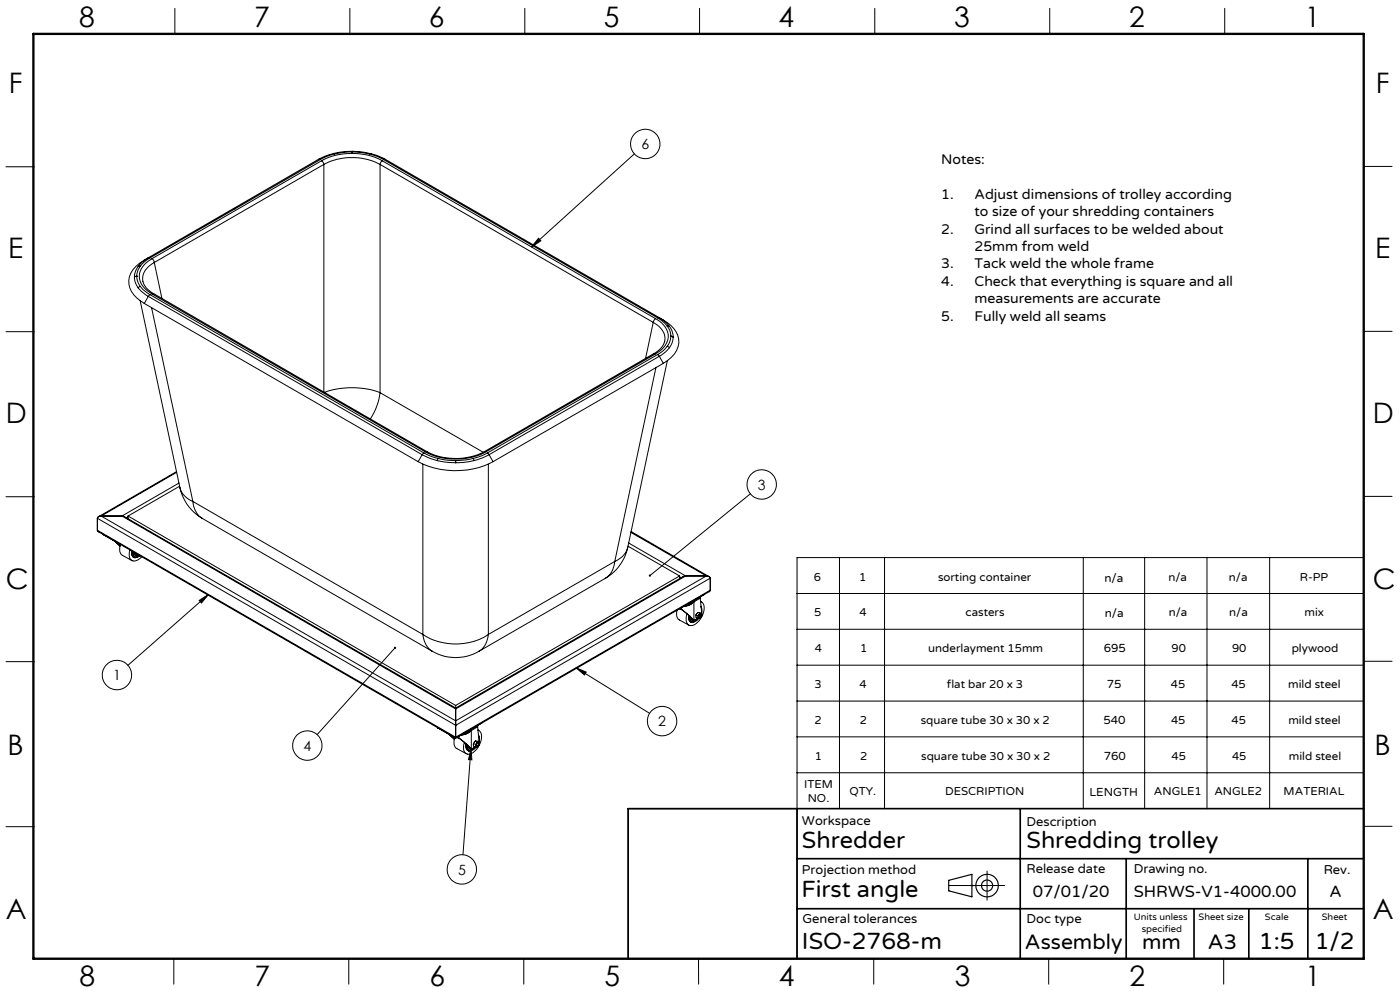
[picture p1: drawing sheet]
<svg xmlns="http://www.w3.org/2000/svg" width="420mm" height="297mm" viewBox="0 0 420 297" stroke-linecap="round" stroke-linejoin="round" font-family="sans-serif">
<g fill="none" stroke="#000" stroke-width=".35">
<path d="M284.6 263.8l7-1.8v6.8l-7-1.8z"/>
<circle cx="296.1" cy="265.4" r="1.66"/>
<circle cx="296.1" cy="265.4" r="3.4"/>
</g>
<path d="M291.1 265.4h1M291.2 265l.7 .7M291.6 264.9v1M291.9 265l-.7 .7" fill="none" stroke="#c0c0c0" stroke-width=".3"/>
<g fill="none" stroke="#000" stroke-width=".3">
<path d="M52.5 2.5v7.7M105 2.5v7.7M157.4 2.5v7.7M209.9 2.5v7.7M262.4 2.5v7.7M314.9 2.5v7.7M367.4 2.5v7.7M1.8 50h8.5M95.5 47.8h.6M95.5 47.8l-25.5 14.7M95.7 47.7l-.2 .1M96.1 47.8l-25.6 14.8"/>
<path d="M96.4 48.2a20.1 20.1 0 0 1 18.3 0M96.4 48.2l.5 .4 .3 .7M96.4 48.2l-50.8 29.3M97.2 49.3a18.4 18.4 0 0 1 16.8 0M97.2 49.3l-50.9 29.4M97.2 49.3v68.2M100.1 46l-2.2 .7-2.2 1M100.1 46l.2 .1M100.3 46.1l-2.5 .9-1.7 .8M105.6 45.4l-3.4 .2-2.1 .4M105.6 45.5l-2 .1-3.3 .5M105.6 45.4v.1"/>
<path d="M105.6 45.5h.1M105.6 45.4l3.2 .2 2.3 .4M105.6 45.5l2.3 .1 2.9 .5M105.6 45.4h.1M110.8 46.1l2.1 .7 2.2 1M111.1 46l3.7 1.4M111.1 46h.1M111.1 46l-.3 .1M114 49.3v68.4M114 49.3l82 47.3M114.7 48.2l-.5 .4-.2 .7M114.7 48.2l82 47.3"/>
<path d="M114.9 47.4l.7 .4M115.1 47.8l82.2 47.4M115.6 47.8h-.5M115.6 47.8l82.2 47.4M190.3 46.1l-30.8 27.9M409.1 49.9h8.5M41.5 79.9l-1 1.8-.2 1.3M42.1 79.8l-.6 1-.5 2M42.1 79.8l-.6 .1M44.5 77.3a10.4 10.4 0 0 0-5.7 5.7 6.6 6.6 0 0 0 3.3 7.2l1.2 .7M44.5 77.3l-2 1.3-1 1.3M44.5 77.3h.5"/>
<path d="M45 77.3l-1.8 1.3-1.1 1.2M45.6 77.5a5.9 5.9 0 0 0-3.6 6.7 7.5 7.5 0 0 0 3.6 3.9M45.6 77.5l.5 .5 .2 .7M46.3 78.7a5.3 5.3 0 0 0-3.3 5.9 5.9 5.9 0 0 0 3.1 3.4M46.3 78.7l2.3 10.8M70 62.5l.5 .1M70 62.5l-25.5 14.8M70.5 62.6l-25.5 14.7M161.6 71.4l.6 .8-2.7 1.8zM1.8 99.4h8.5M40.3 83l.2 1.3 1 2M40.3 83h.1"/>
<path d="M41 82.8l.4 1.8 .7 1.2M41 82.8h.1M41 82.8l-.7 .2M41.5 86.3l.8 .9 2.2 1.6M42.1 90.1l11.9 56.1M42.1 85.8l.8 .9 2.1 1.6M42.1 85.8l-.6 .5M43.3 90.9l82.1 47.5M44.5 88.8l-1.2 2.1M44.5 88.8l82.1 47.5M45 88.3l-.5 .5M45 88.3l82.2 47.4"/>
<path d="M45.5 92.2l12.4 58.1M45.6 88.1l82 47.3M46.1 88l-.5 .1M46.1 88l82 47.4M196 96.6a5.4 5.4 0 0 1 3.4 5.8 6.2 6.2 0 0 1-3.2 3.6M196 96.6l-2.3 10.8M196.7 95.5a5.9 5.9 0 0 1 3.5 6.7 7.5 7.5 0 0 1-3.5 3.8M196.7 95.5l-.7 1.1M197.3 95.2l1.5 1.1 1.4 1.5M197.8 95.2a9.8 9.8 0 0 1 5.8 6.3 6.9 6.9 0 0 1-3.3 6.6l-1.3 .8M197.8 95.2l1.5 1.1 1.5 1.5M197.8 95.2h-.5"/>
<path d="M200.2 97.8l.7 1.2 .4 1.7M200.2 97.8h.6M200.8 97.8l.8 1.3 .4 1.9M409.1 99.3h8.5M97.3 117.6a24.8 24.8 0 0 1 16.7 .1M114 117.7a18.8 18.8 0 0 1-2.9 7.9M114 117.7l31 17.8M196.2 106h.5M196.2 106l-50.9 29.4M196.7 106l-50.9 29.4M196.8 110.2l-12.4 58.1M197.3 106.3l.5 .5"/>
<path d="M197.3 106.3l-51.1 29.4M197.8 106.8l-51.1 29.5M197.8 106.8l1.2 2.1M199 108.9l-51.1 29.5M200.2 103.8l-1.1 1.2-1.8 1.3M200.2 103.8l.6 .4M200.2 108.1l-11.9 56M200.8 104.2l-1.1 1.2-1.9 1.4M201.3 100.8l-.3 1.3-.8 1.7M201.3 100.8l.7 .2M201.3 100.7l.7 .3M201.3 100.7v.1"/>
<path d="M202 101l-.2 1.4-1 1.8M202 101h.1M125.4 138.4a24.6 24.6 0 0 0 22.5 0M126.6 136.3l2.5 1.1 2.1 .6M126.6 136.3l-1.2 2.1M126.9 139.1v51M127.2 135.7l2.2 1.1 2 .6M127.2 135.7l-.6 .6M127.6 135.4a20.1 20.1 0 0 0 18.2 0M128.1 135.4a19.2 19.2 0 0 0 17.2 0M128.1 135.4h-.5M131.2 138l3.1 .6 2.4 .1"/>
<path d="M131.4 137.4l3 .5 2.3 .1M131.4 137.4l-.2 .6M136.7 138v.7M136.7 138.7h.1M136.7 138h.1M142 137.4l-2.2 .4-3.1 .2M142 137.4l.2 .6M142.2 138l-3.4 .6-2.1 .1M145.3 135.4h.5M146.2 135.7l-1.8 .9-2.4 .8M146.2 135.7l.5 .6M146.5 139.1v51"/>
<path d="M146.7 136.3l-1.8 .9-2.7 .8M146.7 136.3l1.2 2.1M1.8 148.9h8.5M29.2 158.9l.4 .5M29.2 155.3l107.5 62.1M29.2 158.9l107.5 62M29.2 155.3v3.6M29.6 159.4l107.1 61.8M30.3 154.7l-.9 .3-.2 .3M30.3 154.7l-.6 .1-.5 .5M30.3 154.7l106.4 61.3M30.3 154.7h6.3"/>
<path d="M36.6 154.7l.8 .2M36.6 154.7l100.1 57.8M37.4 154.9l99.3 57.3M38.4 154.7l98.3 56.7M38.4 154.7v.8M38.4 154.9l-.5 .3M53 141.4l-23.4 13.5M53 141.6l-22.7 13.1M53.7 144.8l-17.1 9.9M53.9 145.7l-15.5 9M54 146.2a13.9 13.9 0 0 0 6.7 9.2M54 146.2a6 6 0 0 0 3.9 4.1"/>
<path d="M57.9 150.3a6.3 6.3 0 0 0 2.8 5.1M57.9 150.3l69 39.8M60.7 155.4l69 39.8M189.3 159.6l22.6 13M189.3 159.3l23.4 13.5M225.1 148l-30.1 24.5M409.1 148.8h8.5M30.9 160.2l.1 .1M31 160.3l4.7 2.6M31 160.2v.1M34.5 162.2l1.5 1.5-1.3-1.3M34.8 162.4l.6 .4"/>
<path d="M35.7 162.9l.2 .1M35.7 162.9h.1M36.1 163.2a2.78 2.78 0 0 0 .6 3.2l2.9 1.6M39 164.8a2.21 2.21 0 0 0 1.2 3.3l1-.2 1.3-1M39.5 165.1a1.34 1.34 0 0 0 .2 1.5 1.34 1.34 0 0 0 1.4 .4M40.3 165.8a.82 .82 0 0 0 .5 .8 .82 .82 0 0 0 .9-.2M40.7 166.3l-1-1.1a1.36 1.36 0 0 0 .8 1.7M40.7 166.3h.1M40.7 166.4l.3 .1M41 166.5h.1M41 166.5l-1-1.1a1.16 1.16 0 0 0 .5 1.5 1.16 1.16 0 0 0 1.5-.3M41.1 166v.5"/>
<path d="M41.6 166.3l-.5 .2M59.8 179.9l2.7-1.8-2.1 2.6zM62.5 178.1l-24.1 21.3M181.6 173.3l-37.9 21.9M184.4 168.3a6.2 6.2 0 0 1-2.8 5M184.4 168.3l-37.9 21.8M188.3 164.1a14.2 14.2 0 0 1-6.7 9.2M188.3 164.1a6.3 6.3 0 0 1-3.9 4.2M188.4 163.7l15.5 8.9M188.6 162.7l17.1 9.9M203.9 172.6l-67.2 38.8M203.9 172.6v.8"/>
<path d="M203.9 172.9l.4 .2M204.9 172.8l-68.2 39.4M205.7 172.6l-.8 .2M205.7 172.6l-69 39.9M205.7 172.6h6.2M208.2 179.9v.5M209.9 179l.2 .2M210.1 179.2l-1.9 1.2M210.1 179.2l.4 4.5M211.2 178.2l-7 4.1M211.2 178.2h.1M211.4 178.1l-.2 .1"/>
<path d="M211.9 172.6a1.1 1.1 0 0 1 1.2 .7M211.9 172.6l.9 .3 .3 .4M211.9 172.6l-75.2 43.4M212.7 177.3l-76 43.9M213.1 176.9l-.4 .4M213.1 173.3l-76.4 44.1M213.1 176.9l-76.4 44M213.1 173.3v3.6M239.1 177.9h170M251.8 167.1v75.3M265.4 167.1v75.3M325 167.1v75.3"/>
<path d="M343.4 167.1v75.3M362.1 167.1v75.3M380.9 167.1v75.3M409.1 167.1h-170v120.2h-50.6v-44.9h50.6M1.8 198.3h8.5M118.5 194.2l-23.4 26M126.9 190.1a18.3 18.3 0 0 0 19.6 0M126.9 190.1a6.2 6.2 0 0 0 2.8 5.1M129.7 195.2a13.8 13.8 0 0 0 14 0M146.5 190.1a6.2 6.2 0 0 1-2.8 5.1M203.1 182.9v.1M203.1 182.9a2.7 2.7 0 0 0 .7 2.9l2.9 1.6"/>
<path d="M203.7 182.5l.9 .2M204.2 182.3l-.2 .1M204.2 182.3h.1M204.4 182.6l3.4 3.1M204.5 182.7h.1M204.6 182.7l3.6 3.2M205.2 181.7a3.3 3.3 0 0 0 3-1.7 3.1 3.1 0 0 1-3 1.7zM205.9 181.3l1.3-.5 .8-.7-1.1 .9zM206.6 184.5a1.34 1.34 0 0 0 .2 1.5 1.34 1.34 0 0 0 1.4 .4M206.8 184.6a1.36 1.36 0 0 0 .8 1.7M207 184.9a1.18 1.18 0 0 0 .6 1.4 1.18 1.18 0 0 0 1.6-.4l.4-.5M207.4 185.2a.95 .95 0 0 0 .8 .8 .95 .95 0 0 0 1-.6l.1-.1"/>
<path d="M207.8 185.7l.3 .2M207.8 185.7h.1M208.2 180.4v5.5M208.8 184.3v.7l.6 .3M208.8 184.3l.6 .3M209.3 185.3l-1.1 .6M209.4 183.5l-.6 .8M209.4 183.5l1.1 .4M209.4 183.5l.5 .4M209.4 184.6v.4M209.4 185.3l.3 .1M209.4 185l.3 .4"/>
<path d="M209.4 185v.3M209.7 184.3l-.3 .3M209.7 184.3l-.3 .7M209.8 185.1h.1M209.9 184.4l.2-.2a.47 .47 0 0 1 .2 .6 .47 .47 0 0 1-.6 .2zM209.9 183.9h.4M209.9 183.9l-.2 .4M210.1 180.2l.3 .2M210.2 180.3a2.31 2.31 0 0 1 .9 3 5.2 5.2 0 0 1-3.8 4.2 2.06 2.06 0 0 1-1.4-2.9l.2-.6M210.3 184.2h.1M210.3 181.7l.2 .5M210.3 185.1l-.6 .3"/>
<path d="M210.3 183.9l-.6 .4M210.3 183.9l.2 .4M210.3 183.9h.2M210.3 182l.3 1-.1 .7M210.5 183.7v.2M210.5 183.9v.4M210.5 184.3l-.2 .8M239.1 199.4h170M239.1 188.6h170M409.1 198.2h8.5M131.2 218l.1 .2M131.3 218.2h.1"/>
<path d="M136.7 216v1.4M136.7 212.2v.3M136.7 211.4v.8M136.7 212.5v3.5M136.7 217.4v3.5M139.1 219.8l1.3-.4 .8-.8-1.1 .9zM141.4 219v5.4M141.4 218.5v.5M143.2 217.5l.1 .3M143.3 217.8l.4 4.7M143.3 217.8l-1.9 1.2M143.4 218.8a2.31 2.31 0 0 1 .9 3.1 5.2 5.2 0 0 1-3.8 4.2 2.06 2.06 0 0 1-1.4-2.9l.2-.7"/>
<path d="M143.4 218.8l.3 .1M144.4 216.8l-7 4M144.4 216.7v.1M144.6 216.7l-.2 .1M172.8 200.1l3.1 1.3-.6 .9zM172.8 200.1l22.1 13.7M239.1 210.1h170M134.8 220.1l1.5 1.5M135.1 220.3l1.2 1.2M135.1 220.3l.6 .4M136 220.8l.2 .1M136 220.8h.1"/>
<path d="M136.4 221.1a2.74 2.74 0 0 0 .6 3.2l2.9 1.6M136.7 220.9v.3M136.9 221l.9 .3M137.4 220.8l-.2 .1M137.4 220.8h.1M137.6 221.2l3.4 3M137.7 221.2l.1 .1M137.8 221.3l2.4 1.9 1.1 1.2M138.4 220.3a3.2 3.2 0 0 0 3-1.8 3.2 3.2 0 0 1-3 1.8zM139.8 223a1.35 1.35 0 0 0 .2 1.5 1.35 1.35 0 0 0 1.4 .4M140 223.1a1.43 1.43 0 0 0 .8 1.8M140.3 223.4a1.18 1.18 0 0 0 .6 1.5 1.18 1.18 0 0 0 1.5-.5l.5-.5"/>
<path d="M140.6 223.7a1 1 0 0 0 .9 .9 1 1 0 0 0 1.1-.8M141 224.2l.3 .2M141 224.2v.1M141.3 224.4l.3 3.3-1.1-.1zM141.3 224.4h.1M141.3 224.4l-2.4 31.8M142.1 222.8v.8l.5 .3M142.1 222.8l.5 .3M142.5 223.8l-1.1 .6M142.6 222.1l-.5 .7M142.6 222.1l1.1 .4M142.6 222.1l.6 .3"/>
<path d="M142.6 223.1l.1 .5M142.6 223.9h.3M142.7 223.6l.2 .3M142.7 223.6l-.1 .3M142.9 222.8l-.3 .3M142.9 222.8l-.2 .8M143 223.7h.1M143.1 222.9l.3-.2a.47 .47 0 0 1 .1 .6 .47 .47 0 0 1-.6 .3zM143.2 222.4l.3 .1M143.2 222.4l-.3 .4M143.5 222.8h.1M143.5 220.3l.2 .5"/>
<path d="M143.5 223.6l-.6 .3M143.5 222.5l-.6 .3M143.5 222.5l.3 .4M143.5 222.5h.2M143.5 220.5l.3 .7-.1 1M143.7 222.5l.1 .4M143.8 222.9l-.3 .7M239.1 231.6h170M239.1 220.8h170M1.8 247.8h8.5M409.1 247.6h8.5M284.6 265.4h16.8"/>
<path d="M296.1 261.1v8.7M52.1 287.3v7.7M104.6 287.3v7.7M157.1 287.3v7.7M209.6 287.3v7.7M262.1 287.3v7.7M314.6 287.3v7.7M367.1 287.3v7.7"/>
<circle cx="193.6" cy="43.1" r="4.4"/>
<circle cx="228.5" cy="145.2" r="4.4"/>
<circle cx="35.1" cy="202.3" r="4.4"/>
<circle cx="198.6" cy="216.1" r="4.4"/>
<circle cx="92.2" cy="223.4" r="4.4"/>
<circle cx="138.6" cy="260.6" r="4.4"/>
</g>
<path d="M239.1 242.4v44.9M239.1 257.3h170M306.1 242.4v44.9M337.9 257.3v30M392.4 257.3v30M409.1 242.4h-220.6v44.9M239.1 272.3h170M358.2 272.3v15M374.6 272.3v15" fill="none" stroke="#000" stroke-width=".5"/>
<path d="M10 10.2h399.1v277.1h-399.1z" fill="none" stroke="#000" stroke-width=".7"/>
<path d="M59.8 179.9l2.7-1.8-2.1 2.6zM172.8 200.1l3.1 1.3-.6 .9zM194.7 172.3v.4l.3-.2-.3 .2a.34 .34 0 0 0 .5 .1 .34 .34 0 0 0 0-.5 .34 .34 0 0 0-.5 0zM118.3 193.9a.33 .33 0 0 0-.1 .5 .33 .33 0 0 0 .5 0 .33 .33 0 0 0 0-.5l-.2 .3 .1-.4zM141.3 224.4l.3 3.3-1.1-.1zM161.6 71.4l.6 .8-2.7 1.8z" fill="#000"/>
<g font-size="8.5">
<text x="23.8" y="8">8</text>
<text x="76.3" y="8">7</text>
<text x="128.7" y="8">6</text>
<text x="181.2" y="8">5</text>
<text x="233.6" y="8">4</text>
<text x="286.3" y="8">3</text>
<text x="338.7" y="8">2</text>
<text x="391.4" y="8">1</text>
<text x="2.7" y="28">F</text>
<text x="412.8" y="28">F</text>
<text x="2.4" y="77.2">E</text>
<text x="412.5" y="77.2">E</text>
<text x="1.8" y="126.8">D</text>
<text x="411.9" y="126.9">D</text>
<text x="1.8" y="176.6">C</text>
<text x="411.9" y="176.7">C</text>
<text x="2.3" y="226.2">B</text>
<text x="412.4" y="226.2">B</text>
<text x="1.7" y="275.4">A</text>
<text x="411.8" y="275.5">A</text>
<text x="23.9" y="295.5">8</text>
<text x="76.4" y="295.5">7</text>
<text x="128.8" y="295.5">6</text>
<text x="181.3" y="295.5">5</text>
<text x="233.7" y="295.5">4</text>
<text x="286.4" y="295.5">3</text>
<text x="338.8" y="295.5">2</text>
<text x="391.5" y="295.5">1</text>
</g>
<g font-size="7.1">
<text x="240.6" y="254">Shredder</text>
<text x="308" y="254">Shredding trolley</text>
<text x="240.4" y="268.8">First angle</text>
<text x="240.6" y="284.3">ISO-2768-m</text>
<text x="377.7" y="284.3">1:5</text>
<text x="394.4" y="284.3">1/2</text>
</g>
<g font-size="6.3">
<text x="307.5" y="284.3">Assembly</text>
<text x="342.6" y="284.3">mm</text>
<text x="362.4" y="284.3">A3</text>
</g>
<g font-size="4.9">
<text x="309.9" y="268.7">07/01/20</text>
<text x="340.1" y="268.7">SHRWS-V1-4000.00</text>
<text x="398.9" y="268.7">A</text>
</g>
<g font-size="4.2">
<text x="192.4" y="44.8">6</text>
<text x="282.4" y="49.1">Notes:</text>
<text x="282.4" y="59.5">1.</text>
<text x="292.4" y="59.5">Adjust dimensions of trolley according</text>
<text x="292.4" y="64.8">to size of your shredding containers</text>
<text x="282.4" y="70">2.</text>
<text x="292.4" y="70">Grind all surfaces to be welded about</text>
<text x="292.4" y="75.2">25mm from weld</text>
<text x="282.4" y="80.5">3.</text>
<text x="292.4" y="80.5">Tack weld the whole frame</text>
<text x="282.4" y="85.7">4.</text>
<text x="292.4" y="85.7">Check that everything is square and all</text>
<text x="292.4" y="90.9">measurements are accurate</text>
<text x="282.4" y="96.2">5.</text>
<text x="292.4" y="96.2">Fully weld all seams</text>
<text x="227.4" y="146.8">3</text>
<text x="33.9" y="203.9">1</text>
<text x="197.5" y="217.7">2</text>
<text x="91" y="225.1">4</text>
<text x="137.4" y="262.2">5</text>
</g>
<g font-size="3.9">
<text x="240.6" y="247.2">Workspace</text>
<text x="307.9" y="247.4">Description</text>
<text x="240.6" y="262.1">Projection method</text>
<text x="308" y="261.5">Release date</text>
<text x="340.1" y="261.5">Drawing no.</text>
<text x="397.1" y="262.1">Rev.</text>
<text x="240.7" y="276.6">General tolerances</text>
<text x="308" y="276.6">Doc type</text>
</g>
<g font-size="3.5">
<text x="244.2" y="174.2">6</text>
<text x="257.7" y="174.2">1</text>
<text x="281.4" y="174.2">sorting container</text>
<text x="331.3" y="174.3">n/a</text>
<text x="350.5" y="174.2">n/a</text>
<text x="368.7" y="174.2">n/a</text>
<text x="389.9" y="174.2">R-PP</text>
<text x="244.3" y="184.7">5</text>
<text x="257.8" y="184.7">4</text>
<text x="289.7" y="184.7">casters</text>
<text x="331.4" y="184.9">n/a</text>
<text x="350.6" y="184.7">n/a</text>
<text x="368.8" y="184.7">n/a</text>
<text x="391.4" y="184.7">mix</text>
<text x="244.5" y="195.4">4</text>
<text x="258" y="195.4">1</text>
<text x="278.5" y="195.4">underlayment 15mm</text>
<text x="331.1" y="195.5">695</text>
<text x="351.5" y="195.4">90</text>
<text x="369.6" y="195.4">90</text>
<text x="387.5" y="195.4">plywood</text>
<text x="244.3" y="206.1">3</text>
<text x="257.8" y="206.1">4</text>
<text x="284.1" y="206.1">flat bar 20 x 3</text>
<text x="332.1" y="206.2">75</text>
<text x="351.3" y="206.1">45</text>
<text x="369.4" y="206.1">45</text>
<text x="386.5" y="206.1">mild steel</text>
<text x="244.4" y="217">2</text>
<text x="257.9" y="217">2</text>
<text x="276.2" y="217">square tube 30 x 30 x 2</text>
<text x="331" y="217.1">540</text>
<text x="351.3" y="217">45</text>
<text x="369.5" y="217">45</text>
<text x="386.5" y="217">mild steel</text>
<text x="244.5" y="227.7">1</text>
<text x="258" y="227.7">2</text>
<text x="276.4" y="227.7">square tube 30 x 30 x 2</text>
<text x="331.1" y="227.9">760</text>
<text x="351.4" y="227.7">45</text>
<text x="369.6" y="227.7">45</text>
<text x="386.6" y="227.7">mild steel</text>
<text x="241.2" y="236.2">ITEM</text>
<text x="254.8" y="238.3">QTY.</text>
<text x="283.5" y="238.3">DESCRIPTION</text>
<text x="326.9" y="238.5">LENGTH</text>
<text x="346.2" y="238.3">ANGLE1</text>
<text x="364.3" y="238.3">ANGLE2</text>
<text x="385.1" y="238.3">MATERIAL</text>
<text x="242.3" y="240.4">NO.</text>
</g>
<g font-size="2.8">
<text x="340.1" y="275.6">Units unless</text>
<text x="359.6" y="275.6">Sheet size</text>
<text x="379.5" y="275.8">Scale</text>
<text x="396.5" y="275.6">Sheet</text>
<text x="342.5" y="279.4">specified</text>
</g>
</svg>
